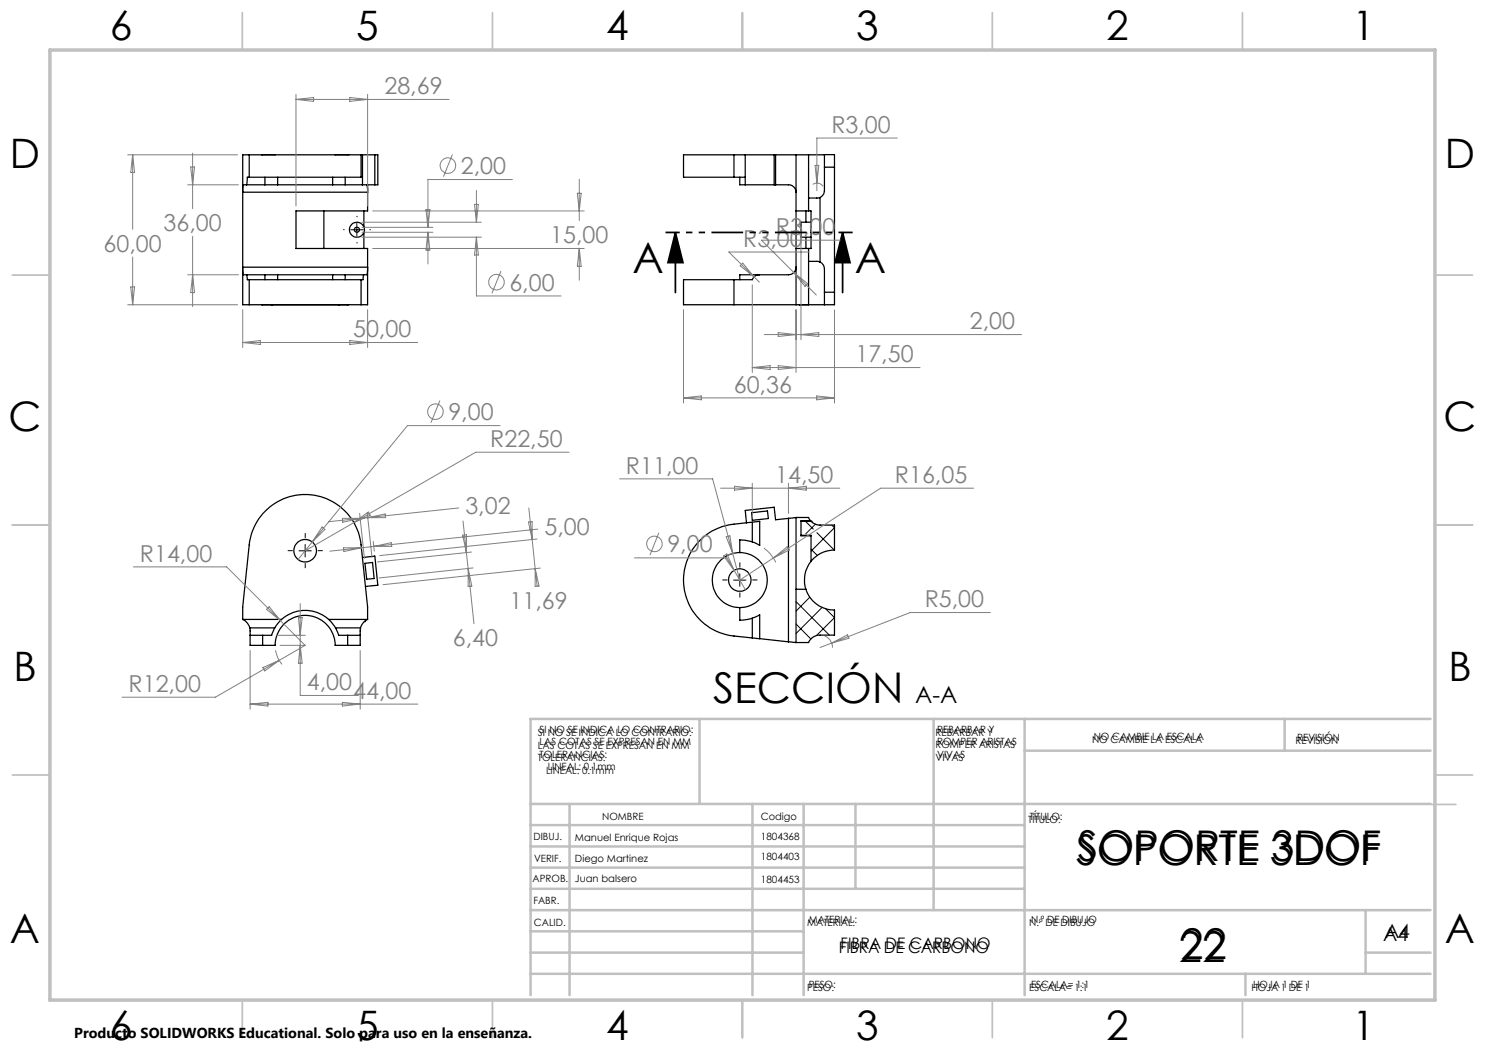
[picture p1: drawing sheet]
<svg xmlns="http://www.w3.org/2000/svg" width="297mm" height="210mm" viewBox="0 0 297 210" stroke-linecap="round" stroke-linejoin="round" font-family="sans-serif">
<g fill="none" stroke="#000" stroke-width=".25">
<path d="M49.8 35.4h22.4M49.8 31h22.4M49.8 35.4h-.3l-.2 1.6M49.8 31v4.4M49.8 31h-1.3v30h1.3M53 35.4v1.6M55 30.9l-2.7 .1M55 30.9v.1M55.5 37h11M55.5 37h-6.9l-.1 1.4h25l-.1-1.4M55.5 35.4v1.6M66.5 35.4v1.6"/>
<path d="M67 30.9l2.8 .1M67 30.9v.1M69 35.4v1.6M72.2 31v4.4M72.2 35.4h.3M72.2 31h3.4v6h-9.1M72.5 31v6M73.5 37v5.2h-14.3v7.5h14.3v11.3h-1.3M75 31v6M146.8 31h-10.1v4.4h10.1M146.8 35.4h2.2M146.8 31h14.9"/>
<path d="M146.8 31v4.4M148 35.4v1.6h1M149 37h8.7a1.51 1.51 0 0 1 1.5 1.4M149 31v6M154.8 31v6M155.1 31v6M159.2 31v30M161.7 31h3.2M161.7 31v11.2M164 39.5l-2.3 .1M164 39.5v12.9M164.9 30.9v2.5"/>
<path d="M164.9 30.9h2v2.5M164.9 33.4v4.7a1.57 1.57 0 0 1-.9 1.4M164.9 33.4h2M166.9 33.4v25M49.3 55l.2 .9h.3M49.8 55.9h22.4M49.8 55.9v5.1M53 55v.9M55.5 55h11M55.5 55h-6.8l-.2-1.6h25l-.1 1.6h-6.9M55.5 55v.9M64.8 42.2v7.5"/>
<path d="M66.5 55v.9M69 55v.9M72.2 55.9v5.1M72.7 55l-.1 .9h-.4M72.8 42.2v3.2M72.8 46.5v3.2M146.8 55.9h-10.1v5.1h10.1M146.8 55.9v5.1M151.9 55a1.49 1.49 0 0 0-1.4 .9h-3.7M151.9 55h-3.9v.9M159.2 53.4a1.57 1.57 0 0 1-1.5 1.6h-5.8M159.2 49.7h2.5"/>
<path d="M159.2 42.2h2.5M161.2 42.2v2.2M161.2 47.4v2.3M161.7 42.2h.5v7.5h-.5M161.7 52.3h1.9l.4 .1M161.7 49.7v11.3h-14.9M162.2 44.4h-2v3h2M164 52.4a1.46 1.46 0 0 1 .9 1.4v4.6M164.9 58.4v2.6M164.9 58.4h2M166.9 58.4v2.6h-2M49.8 61h22.4"/>
<path d="M52.3 61h2M54.3 61h.1M54.3 61h13.4M67.7 61h.1M67.7 61h2.1M159.9 61h.1M159.9 61h5M72.5 111.5l2.5-.3 .6 5.8-2.5 .3M73 112.7l1.5-.2 .3 3.2-1.5 .1zM148 110.5a5.5 5.5 0 0 1 5.5 5.5 5.5 5.5 0 0 1-5.5 5.5M148 110.5a5.5 5.5 0 0 0-5.5 5.5 5.5 5.5 0 0 0 5.5 5.5M149.3 104.6l2.6-.3v4.8a7.8 7.8 0 0 0-3.9-1.1v2.5"/>
<path d="M149.3 104.6l-2.5 .2a11.2 11.2 0 0 0-10.1 11.2 11.2 11.2 0 0 0 10.1 11.2l3.7 .4M150.3 102.5l3.2-.3 .2 1.5-3.2 .4zM150.5 104.4v4M157.7 103.7v24.7M157.7 103.7l-2.6 .3-.3-2.5-5.8 .6 .3 2.5M159.2 103.5h2.5l.4 .7M159.2 103.5l-1.5 .2M159.2 103.5v25M159.2 117.9h2M160.2 107.1v.1h2M160.2 107.1h2v5.1M160.2 104.3v2.8"/>
<path d="M160.2 104.3h2M161.2 117.9a6 6 0 0 0 5.7 4.1v5h-2.9a2.42 2.42 0 0 0-2.3 1.5h-2.5M162.1 104.2l.1 .1M162.1 104.2h-1.9v.1M162.2 104.3h.1M162.2 104.3a2.71 2.71 0 0 0 1.8 .7h2.9v5a5.9 5.9 0 0 0-4.7 2.2M162.2 112.2a5.9 5.9 0 0 0-1 5.7M48.5 123.9v-2.5l1.3-12.4a11.2 11.2 0 0 1 11.2-10.1 11.2 11.2 0 0 1 11.2 10.1l1.3 12.4v2.5M48.5 123.9a2.57 2.57 0 0 1 1.5 1.7M48.5 123.9h7.8M50 125.6v1.5M50 125.6h5"/>
<path d="M50 127.1h2.5M50 127.1v2h2.5M52.5 127.1h1.8a7 7 0 0 1 6.7-5 7 7 0 0 1 6.7 5h1.8M52.5 129.1h2.5a6 6 0 0 1 6-6 6 6 0 0 1 6 6h2.5M52.5 127.1v2M65.7 123.9h7.8M67.1 125.6h5M69.5 127.1h2.5M69.5 127.1v2M72 127.1v2h-2.5M72.1 125.6l-.1 1.5M72.9 124.3h.1"/>
<path d="M73.5 123.9a2.57 2.57 0 0 0-1.4 1.7M148 121.5v2.5a7.3 7.3 0 0 0 3.9-1v4.7M150.5 127.6l1.4 .1M150.5 123.6v4M151.9 127.7l5.8 .7M157.7 128.4l1.5 .1"/>
<circle cx="71.4" cy="45.9" r="1.5"/>
<circle cx="71.4" cy="45.9" r=".51"/>
<circle cx="61" cy="110.2" r="2.26"/>
<circle cx="147.9" cy="116" r="2.25"/>
</g>
<g fill="none" stroke="#000" stroke-width=".2">
<path d="M70.1 46h2.5M71.4 44.7v2.5M59.8 110.2h2.5M61 108.9v2.5M146.7 116h2.5M148 114.8v2.5M161.1 104.3l1.6 1.5M162 119.4l-2.8 2.8M162.2 109.8l1.2 1.3M163.1 104.8l-2 2M163.4 106.5l3.5 3.5M166.3 105l.6 .5-4.7 4.7"/>
<path d="M159.2 124.8l3 3M159.2 120.3l6.7 6.7M164.4 121.5l-5.2 5.2M165.1 121.7l1.8 1.8-3.6 3.6"/>
</g>
<g fill="none" stroke="#808080" stroke-width=".2">
<path d="M59.2 18.9v22.3M59.2 19.9h30.6M59.2 19.9l3.5-.4v.8zM70 19.5l3.5 .4-3.5 .4zM73.5 18.9v22.3M25.5 31h22M26.5 31v14.9M26.5 31l.4 3.5h-.8zM37.5 37h10.2M38.1 33.4h.8l-.4 3.6zM38.5 30.6v11.1M90.5 30.9l-1.8 4.4"/>
<path d="M95.3 38.1v6.3M102.5 35.9h-16.9v9.6M115.5 38.7h.7l-.3 3.5zM115.9 35.8v8.3M162.6 36.9a1.51 1.51 0 0 1 2 .4M163 33.1h.8l-.4 3.5zM179.5 27.6h-16.1v10.5M26.1 57.4h.8l-.4 3.6zM26.5 51.4v9.6M37.5 55h10.2M38.5 47.3v14M38.5 55l.4 3.5h-.8z"/>
<path d="M72.4 45.5h14.2M72.4 46.5h14.2M72.4 44.4h23.9M72.4 47.4h23.9M74.5 42.2h42.3M74.5 49.7h42.3M85.2 41.9h.8l-.4 3.6zM85.6 46.5v6.3M85.6 46.5l.4 3.5h-.8zM94.9 40.9h.8l-.4 3.5zM95.3 47.4v11.8h16.9M95.3 47.4l.4 3.6h-.8z"/>
<path d="M100.2 54.2l-1.8 4.5M115.9 49.6v6.4M115.9 49.7l.3 3.6h-.7zM148 53.2l.6-.6 2.2 2.8zM150.5 57v17.5M150.8 55.4l1.1 1M158.7 54.5l2.8 2.3-.5 .5zM160.2 47.4v20.5M161.8 50.4h-16l5 5M168.3 48h-16l11 11M25.5 61h22M48.5 61.9v7.6"/>
<path d="M48.5 68.5h35M48.5 68.5l3.6-.4v.8zM70 68.1l3.5 .4-3.5 .4zM73.5 61.9v7.6M136.7 61.9v18.7M136.7 79.6h30.2M136.7 79.6l3.6-.4v.8zM150.5 73.5h33.5M150.5 73.5l3.5-.4v.8zM152.9 66.9h51.4M155.6 66.5l3.6 .4-3.6 .4zM155.6 73.1l3.6 .4-3.6 .4z"/>
<path d="M159.2 61.9v12.6M160.2 66.9l3.6-.4v.8zM163.3 79.2l3.6 .4-3.6 .4zM166.9 62v18.6M88 80.1l-1.8 4.5M100 85.1h-18.5l-19.1 23.3M113.8 90.4h-18.7l-24.3 14.1M123.9 95.8h18.6l4 14.9M144.1 97.6h23.9M146.9 97.3l3.6 .3-3.6 .4zM150.5 96.7v6.7M157.7 96.7v6"/>
<path d="M157.7 97.6l3.6-.3v.7zM194.7 97.6h-18.6l-21.4 14M26.7 113.4h18.6l15.7 15.7M62.4 108.4l-2.8 3.5M64.4 105.4l.6 .5-2.6 2.5zM68.5 103.7h3.5l-3.5 .7zM68.7 109.6h3.6l-3.5 .7zM70.8 104.5l-9.8 5.7M70.8 104.5l2.9-2.1 .3 .7zM71.9 102.7l1 9M72 103.7l-6.3 .6M72.3 109.6l-6.3 .6"/>
<path d="M73.4 102.5l1 9M73.6 103.5l-1.6 .2M73.6 103.5l3.4-.7 .1 .7zM74.6 108.3l.3 1.9M74.8 109.3l-2.5 .3M74.8 109.3l3.4-.8 .2 .8zM91.8 101.6l-18.2 1.9M92.5 107h.8v3.5zM92.6 104.2l.7 6.3M93.3 110.5l.3 3.2M93.6 113.7l1.2 11M93.6 113.7l.8 3.5-.8 .1z"/>
<path d="M94.3 110.4l-18.8 2M94.6 113.6l-18.8 2M105.7 104.4l.7-.1v3.6zM105.8 101.6l.6 6.3M106.4 107.9l.6 5.8M107 113.7l.4 3.5M107 113.7l.8 3.5-.8 .1zM107.4 107.8l-31.4 3.3M107.6 105.8l-32.8 3.5M108.1 113.6l-31.5 3.3M126.9 111.6h18.5l1.4 2.5M131.8 106.6l-1.8 4.4"/>
<path d="M144.7 111.2l.7-.4 1.4 3.3zM145.2 107.4l.8-.2 .5 3.5zM146.5 110.7l1.5 5.3 6.7-4.4M146.8 114.1l2.3 3.9M147 110.6l-1.4 .4M152.8 109.6a7.2 7.2 0 0 1 2.4 2.9M154.7 111.6l2.7-2.2 .5 .6zM50 130.1v11.7M52.6 133.5l3.2-1.4-2.8 2.1zM53.8 121.3l2.3 2.8-2.8-2.2zM55.1 130.1a5.8 5.8 0 0 0 1.3 2.8M55.3 127.1h5.8"/>
<path d="M56 129.1h5.1M59.7 123.5h.7l-.4 3.6zM60 120.7v18.4h11.7M60 129.1l.4 3.5h-.7zM61 129.1l-17.9 10.3h-18.7M72 130.1v11.7M164.9 127.2a2.43 2.43 0 0 1 1.6 2.3M166.3 128.6l-2.3 .9M166.3 128.6l3.2-1.6 .3 .7zM198.1 122.5h-16.1l-15.7 6.1M50 140.8h33.6M50 140.8l3.6-.3v.7z"/>
<path d="M68.5 140.5l3.5 .3-3.5 .4z"/>
<circle cx="89.6" cy="33.1" r="1.55"/>
<circle cx="99.3" cy="56.4" r="1.55"/>
<circle cx="87.1" cy="82.3" r="1.56"/>
<circle cx="130.9" cy="108.8" r="1.55"/>
</g>
<path d="M135.1 46.5l1.5 6h-3zM135.1 46.5v12M168.5 46.5l1.5 6h-3zM168.5 46.5v12" fill="none" stroke="#000" stroke-width=".35"/>
<path d="M68.9 45.9h-.2M71.4 43.4v-.2M71.4 48.4v.3M73.9 45.9h.3M58.5 110.1h-1M61 107.6v-1M61 112.6v1M63.5 110.1h1M145.5 116h-1M148 113.5v-1M148 118.5v1M150.5 116h1" fill="none" stroke="#000" stroke-width=".2" stroke-dasharray="15.2 1.3 1.3 1.3" stroke-linecap="butt"/>
<path d="M170.5 46.5h-37.4" fill="none" stroke="#000" stroke-width=".35" stroke-dasharray="6.3 1.3 1.3 1.3 1.3 1.3" stroke-dashoffset="3.5" stroke-linecap="butt"/>
<g fill="none" stroke="#c0c0c0" stroke-width=".35">
<path d="M48.5 2.5v7.5M98.5 2.5v7.5M148.5 2.5v7.5M198.5 2.5v7.5M248.5 2.5v7.5M2.5 55h7.5M287 55h7.5M2.5 105h7.5M287 105h7.5M2.5 155h7.5M287 155h7.5M286.2 160.9h5"/>
<path d="M48.5 200v7.5M98.5 200v7.5M148.5 200v7.5M198.5 200v7.5M248.5 200v7.5"/>
</g>
<g fill="none" stroke="#c0c0c0" stroke-width=".5">
<path d="M139.9 143.8v17M186.7 143.8v38.2M204.9 143.8v55.2M204.9 150.1h81.2M256.9 143.8v6.3M286.1 143.8h-180v55.2M106.1 160.8h180M106.1 177.8h98.8M106.1 173.5h98.8M106.1 169.3h98.8M106.1 165h98.8M113.9 160.8v38.2"/>
<path d="M150.5 160.8v38.2M160.7 160.8v38.2M171.1 160.8v17M106.1 194.8h180M106.1 190.5h54.6M106.1 186.3h54.6M106.1 182h180M249.1 194.8v4.2M273.1 190.5h13M273.1 182v12.8"/>
</g>
<path d="M10 10h277v190h-277z" fill="none" stroke="#c0c0c0" stroke-width=".7"/>
<path d="M168.5 46.5l1.5 6h-3zM135.1 46.5l1.5 6h-3z" fill="#000"/>
<g font-size="8.5">
<text x="126.5" y="54.7">A</text>
<text x="171" y="54.7">A</text>
<text x="142.6" y="140.6">SECCIÓN</text>
<text x="215.2" y="173">SOPORTE 3DOF</text>
<text x="215.6" y="172.3">SOPORTE 3DOF</text>
<text x="236.1" y="191.7">22</text>
<text x="235.8" y="192.4">22</text>
</g>
<g font-size="8.1">
<text x="22" y="8">6</text>
<text x="71.2" y="8">5</text>
<text x="121.2" y="8">4</text>
<text x="171.2" y="8">3</text>
<text x="221.2" y="8">2</text>
<text x="270.5" y="8">1</text>
<text x="2" y="33.6">D</text>
<text x="289" y="33.6">D</text>
<text x="1.7" y="86.1">C</text>
<text x="288.7" y="86.1">C</text>
<text x="2.7" y="136.1">B</text>
<text x="289.7" y="136.1">B</text>
<text x="2" y="188.6">A</text>
<text x="289" y="188.6">A</text>
<text x="22" y="208">6</text>
<text x="71.2" y="208">5</text>
<text x="121.2" y="208">4</text>
<text x="171.2" y="208">3</text>
<text x="221.2" y="208">2</text>
<text x="270.5" y="208">1</text>
</g>
<g font-size="4.7" fill="#808080">
<text x="76.9" y="18.8">28,69</text>
<text x="166.3" y="26.6">R3,00</text>
<text x="92.2" y="34.8">2,00</text>
<text x="32.7" y="46.2">36,00</text>
<text x="155.2" y="47">R3,00</text>
<text x="20.7" y="50.4">60,00</text>
<text x="110" y="48.6">15,00</text>
<text x="148.7" y="49.4">R3,00</text>
<text x="101.9" y="58.1">6,00</text>
<text x="194" y="65.9">2,00</text>
<text x="70.6" y="67.5">50,00</text>
<text x="171.1" y="72.5">17,50</text>
<text x="146.8" y="78.6">60,36</text>
<text x="89.7" y="84">9,00</text>
<text x="98.1" y="89.4">R22,50</text>
<text x="125.2" y="94.7">R11,00</text>
<text x="155" y="96.6">14,50</text>
<text x="179" y="96.6">R16,05</text>
<text x="93.1" y="102.7">3,02</text>
<text x="108.9" y="107">5,00</text>
<text x="28" y="112.3">R14,00</text>
<text x="133.5" y="110.5">9,00</text>
<text x="101.9" y="121.7">11,69</text>
<text x="184.9" y="121.5">R5,00</text>
<text x="90.6" y="129.3">6,40</text>
<text x="25.7" y="138.4">R12,00</text>
<text x="61.4" y="138">4,00</text>
<text x="70.6" y="139.8">44,00</text>
</g>
<text font-size="4.7" x="183" y="140.6">A-A</text>
<g font-size="3.9">
<text x="276.7" y="188.2">A4</text>
<text x="277" y="187.5">A4</text>
</g>
<g font-size="3.2">
<text x="167.8" y="190.6">FIBRA DE CARBONO</text>
<text x="168.1" y="189.9">FIBRA DE CARBONO</text>
</g>
<text font-size="2.9" x="14.9" y="207.6">Producto SOLIDWORKS Educational. Solo para uso en la enseñanza.</text>
<g font-size="2">
<text x="107.6" y="147.3">SI NO SE INDICA LO CONTRARIO:</text>
<text x="107.6" y="149.8">LAS COTAS SE EXPRESAN EN MM</text>
<text x="107.9" y="146.6">SI NO SE INDICA LO CONTRARIO:</text>
<text x="107.9" y="149.1">LAS COTAS SE EXPRESAN EN MM</text>
<text x="187.1" y="147.2">REBARBAR Y</text>
<text x="187.1" y="149.7">ROMPER ARISTAS</text>
<text x="187.4" y="146.5">REBARBAR Y</text>
<text x="187.4" y="149">ROMPER ARISTAS</text>
<text x="218.4" y="148.7">NO CAMBIE LA ESCALA</text>
<text x="218.7" y="148">NO CAMBIE LA ESCALA</text>
<text x="259.1" y="148.9">REVISIÓN</text>
<text x="259.5" y="148.2">REVISIÓN</text>
<text x="107.6" y="152.3">TOLERANCIAS:</text>
<text x="107.9" y="151.6">TOLERANCIAS:</text>
<text x="109.2" y="154.8">LINEAL: 0.1mm</text>
<text x="109.5" y="154.1">LINEAL: 0.1mm</text>
<text x="187.1" y="152.2">VIVAS</text>
<text x="187.4" y="151.5">VIVAS</text>
<text x="120.5" y="164">NOMBRE</text>
<text x="152.2" y="164">Codigo</text>
<text x="152.2" y="168">1804368</text>
<text x="205.6" y="164.6">TÍTULO:</text>
<text x="206" y="163.9">TÍTULO:</text>
<text x="106.7" y="168.1">DIBUJ.</text>
<text x="106.8" y="172.3">VERIF.</text>
<text x="115" y="168.1">Manuel Enrique Rojas</text>
<text x="115" y="172.4">Diego Martinez</text>
<text x="152.2" y="172.1">1804403</text>
<text x="106.5" y="176.4">APROB.</text>
<text x="115" y="176.5">Juan balsero</text>
<text x="152.2" y="176.6">1804453</text>
<text x="106.7" y="180.8">FABR.</text>
<text x="106.8" y="185.2">CALID.</text>
<text x="161.4" y="185.2">MATERIAL:</text>
<text x="161.8" y="184.5">MATERIAL:</text>
<text x="205.9" y="185.2">N.º DE DIBUJO</text>
<text x="206.2" y="184.5">N.º DE DIBUJO</text>
<text x="161.7" y="197.6">PESO:</text>
<text x="206.2" y="197.6">ESCALA= 1:1</text>
<text x="250.6" y="197.6">HOJA 1 DE 1</text>
<text x="161.4" y="198.2">PESO:</text>
<text x="205.9" y="198.3">ESCALA= 1:1</text>
<text x="250.3" y="198.3">HOJA 1 DE 1</text>
</g>
</svg>
